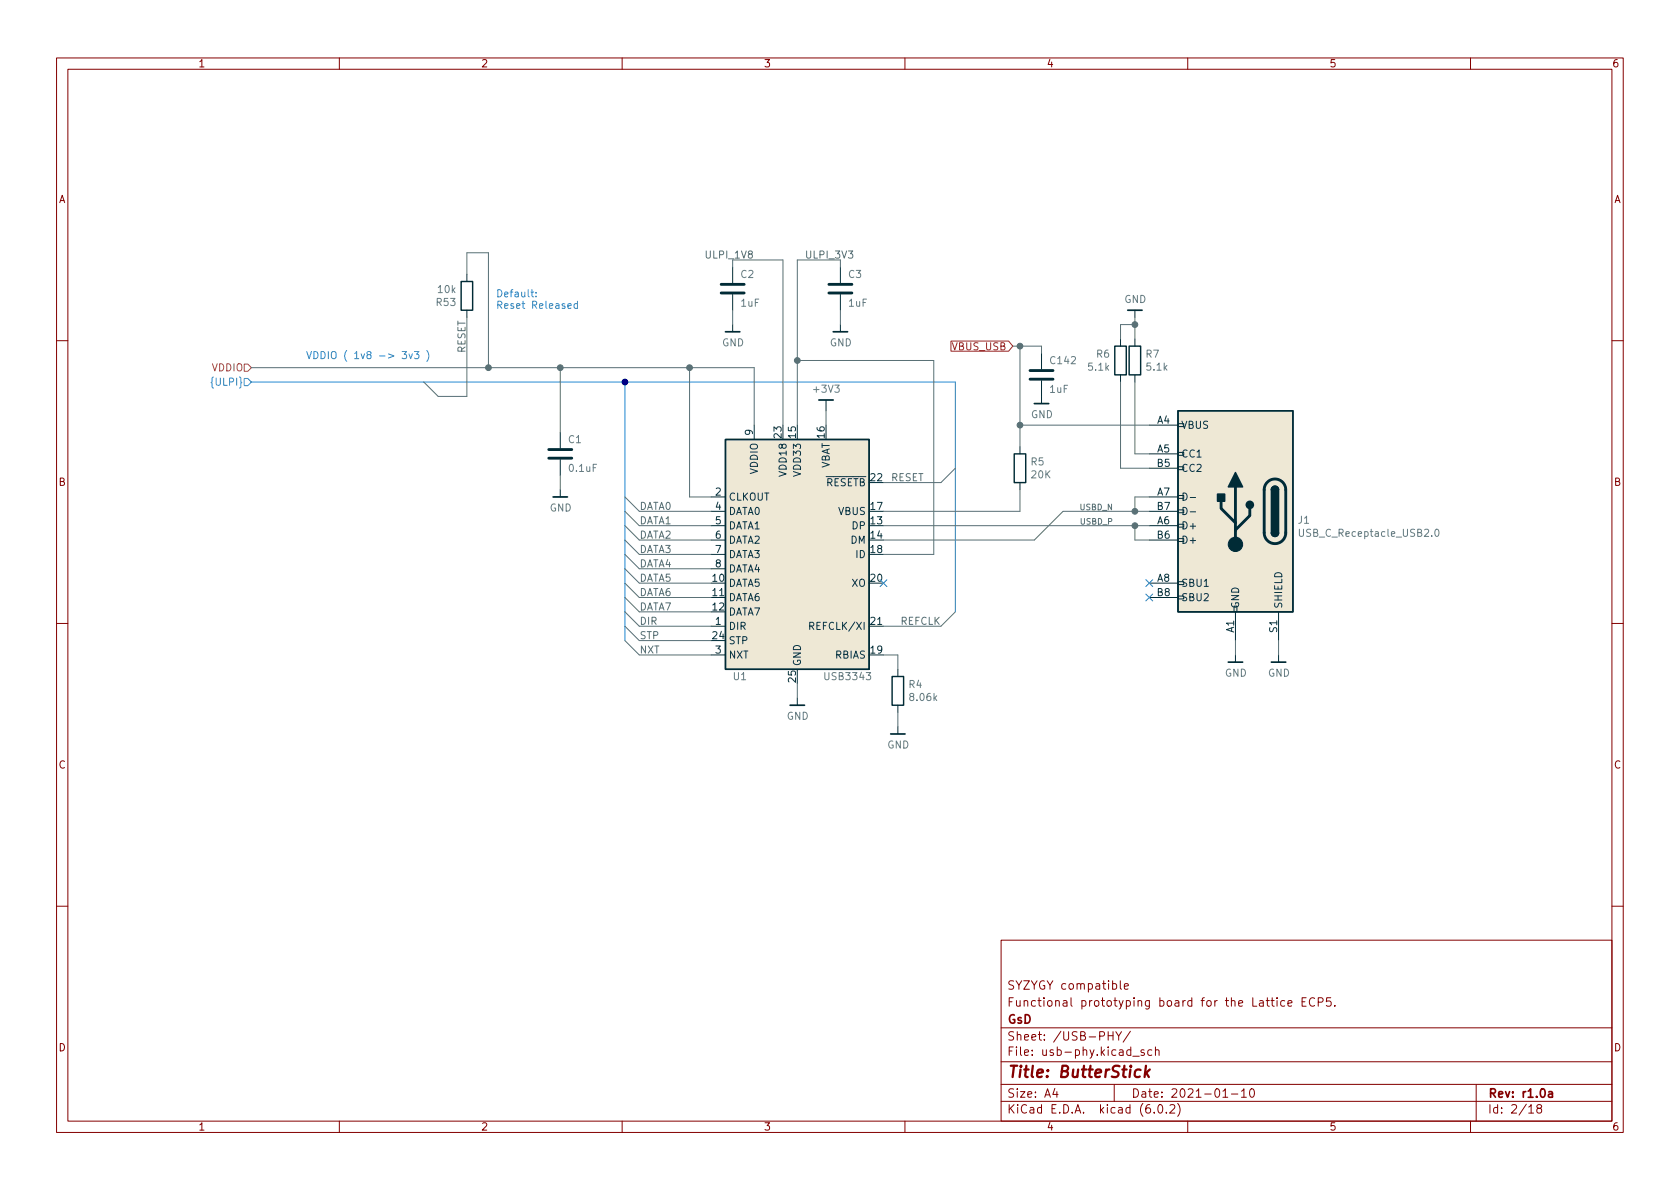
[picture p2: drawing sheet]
<svg xmlns="http://www.w3.org/2000/svg" width="297mm" height="210mm" viewBox="0 0 297 210" stroke-linecap="round" stroke-linejoin="round" font-family="sans-serif">
<g fill="none" stroke="#840000" stroke-width=".18">
<path d="M10 10.2h277v190.1h-277zM12 12.2h273v186.1h-273zM60 10.2v2M110 10.2v2M160 10.2v2M210 10.2v2M260 10.2v2M10 60.2h2M285 60.2h2M10 110.2h2M285 110.2h2M10 160.2h2"/>
<path d="M177 166.3h108v32h-108zM198.1 173.4v1.3l.2 .2M198.8 174.4l.7-.1-.1-.3-.4-.1-.2 .2 .1 .8h.5M224.7 176.9h.6M224.9 176.4v1.3l.4 .2M225.8 176.4v.2M225.8 176.9v1M227.1 177l-.4-.1-.3 .3v.4l.2 .3h.5M227.7 177.4l.7-.1v-.3l-.5-.1-.2 .2 .1 .8h.6M230.2 177.1h.5M230.9 176.4h-.7v1.5h.7M232.4 176.6a.6 .6 0 0 0-.7 0 .6 .6 0 0 0-.2 .7 .56 .56 0 0 0 .3 .6 .56 .56 0 0 0 .6-.1"/>
<path d="M233.1 177.2l.7-.1 .1-.2v-.3l-.3-.2h-.5v1.5M235.3 176.4h-.7l-.1 .7 .2-.1 .5 .1 .2 .2-.1 .5-.2 .1-.6-.1M236 177.8v.1M285 160.2h2M60 198.3v2M110 198.3v2M160 198.3v2M177 194.8h108M177 191.8h108M177 187.8h108M177 181.8h108M186.5 192.5l-.4 1h1"/>
<path d="M186.9 193v1M195.9 182.4v1.5M195.9 183.1h.9M196.8 182.4v1.5M197 191.8v3M197.3 182.4l.5 .8 .5-.8M197.8 183.2v.7M199.9 182.4l-1.3 1.9M200.3 186.8h1.1M202.3 185.7l-.4-.1-.2 .2 .1 .3 .5 .1v.4h-.6M203.6 185.7l-.4-.1-.3 .3v.4l.2 .3h.5M204.1 196.7v.1"/>
<path d="M204.3 185.8l.2-.2 .4 .1v.9M204.3 185.1v1.5M204.9 195.4l.2-.1a.81 .81 0 0 1 .6 .7 .81 .81 0 0 1-.3 .8h-.2a.81 .81 0 0 1-.6-.6 .81 .81 0 0 1 .3-.8zM206.2 196.7v.1M206.9 195.5l.5-.2 .2 .2 .1 .3-.9 1h.9M208.2 195.1a1.72 1.72 0 0 1 0 2.3M210 198.3v2M216.2 194h.9M217.7 193.5h1.2M219.5 193l.4-.5v1.5M219.5 194h.9M221.1 192.7l.2-.2a.81 .81 0 0 1 .6 .7 .81 .81 0 0 1-.3 .8h-.2a.81 .81 0 0 1-.3-1.3z"/>
<path d="M260 198.3v2M261 191.8v6.5M270.3 195.8l.4-.5v1.5M270.3 196.8h.9M272 196l-.3-.3 .1-.2 .2-.2 .4 .1 .2 .2-.1 .2-.6 .2-.2 .3 .1 .4 .2 .1h.3l.3-.3-.1-.4-.2-.1"/>
</g>
<path d="M273.8 193.1h.6l.1 .9M274.5 193.4l-.5 .1a.29 .29 0 0 0-.2 .2 .29 .29 0 0 0 .2 .3h.5" fill="none" stroke="#840000" stroke-width=".3"/>
<path d="M201.7 189.2a.66 .66 0 0 0-1 .3l-.1 .6 .2 .3 .1 .1 .6-.1M202.6 188.5l-.2 2M202.7 189.7l.4 .8M203.3 189.1l-.9 .8" fill="none" stroke="#840000" stroke-width=".4"/>
<g fill="none" stroke="#002b36" stroke-width=".18">
<path d="M82.5 48.5v1.3M82.5 54.9v1.2M129.5 47.2v2.8M129.5 52.1v2.8M129.5 57.4v1.3M148.6 47.2v2.8M148.6 52.1v2.8M148.6 57.4v1.3M198.1 59.9v1.3M200.7 54.9v1.2M200.7 59.9v1.3M99.1 76.4v2.8"/>
<path d="M133.3 75.2v2.5M146 70.7v1.9M180.3 79v1.3M184.1 62.5v2.8M184.1 67.3v4.1M198.1 66.3v1.3M200.7 66.3v1.3M203.2 75.2h5.1M99.1 81.3v2.8M99.1 86.6v1.3M125.7 93h2.6M125.7 87.9h2.6"/>
<path d="M125.7 95.5h2.6M125.7 90.4h2.6M125.7 98h2.6M180.3 85.3v1.3M203.2 80.3h5.1M203.2 93h5.1M203.2 87.9h5.1M203.2 82.8h5.1M203.2 95.5h5.1M203.2 90.4h5.1M208.3 95.2h1v.6h-1zM208.3 92.7h1v.5h-1z"/>
<path d="M208.3 90.2h1v.5h-1zM208.3 87.6h1v.5h-1zM125.7 105.7h2.6M125.7 110.7h2.6M125.7 115.8h2.6M125.7 100.6h2.6M153.7 110.7h2.5M158.7 118.4v1.2M203.2 103.1h5.1M203.2 105.7h5.1M218.4 108.2v5.1M218.4 115.8v1.3"/>
<path d="M226.1 108.2v5.1M226.1 115.8v1.3M141 123.4v1.3M158.7 124.7v1.3M158.7 128.5v1.3"/>
</g>
<path d="M128.3 58.7h2.5M147.3 58.7h2.6M199.4 54.9h2.5M144.8 70.7h2.5M182.9 71.4h2.5M97.8 87.9h2.5M217.2 117.1h2.5M224.8 117.1h2.5M139.7 124.7h2.5M157.5 129.8h2.5" fill="none" stroke="#002b36" stroke-width=".3"/>
<path d="M81.5 49.8h2.1v5.1h-2.1zM128.3 77.7h25.4v40.7h-25.4zM197.1 61.2h2v5.1h-2zM199.6 61.2h2.1v5.1h-2.1zM208.3 72.6h20.3v35.6h-20.3zM179.3 80.3h2.1v5h-2.1zM224.8 94.2a.64 .64 0 0 0 .6 .7 .64 .64 0 0 0 .7-.7M224.8 86.6a.64 .64 0 0 1 .6-.6 .64 .64 0 0 1 .7 .6M157.7 119.6h2.1v5.1h-2.1z" fill="none" stroke="#002b36" stroke-width=".25"/>
<path d="M127.5 51.8h4.1M127.5 50.3h4.1M146.6 51.8h4M146.6 50.3h4M97 79.5h4.1M182.1 67.1h4.1M182.1 65.5h4.1M97 81h4.1M215.9 88.6v1.3l2.5 2.6M218.4 86.1v10.2M221 89.9v1.3l-2.6 2.5M224.1 85.3a1.91 1.91 0 0 1 2.1-.5 1.91 1.91 0 0 1 1.1 1.8v7.6a1.91 1.91 0 0 1-1.9 1.9 1.91 1.91 0 0 1-1.9-1.9v-7.8l.2-.6z" fill="none" stroke="#002b36" stroke-width=".51"/>
<g fill="#eee8d5" stroke="#eee8d5" stroke-width=".18">
<path d="M208.3 72.6h20.3v35.6h-20.3z"/>
<path d="M128.3 77.7h25.4v40.7h-25.4z"/>
</g>
<g fill="#002b36" stroke="#002b36" stroke-width=".25">
<path d="M224.8 94.2h1.3a.64 .64 0 0 1-.7 .7 .64 .64 0 0 1-.6-.7z"/>
<path d="M224.8 86.6h1.3v7.6h-1.3z"/>
<path d="M225 86.2a.64 .64 0 0 1 .7-.2 .64 .64 0 0 1 .4 .6h-1.3z"/>
<path d="M218.4 83.6l1.3 2.5h-2.5z"/>
<path d="M215.3 87.4h1.2v1.2h-1.2z"/>
<circle cx="221" cy="89.3" r=".63"/>
</g>
<circle cx="218.4" cy="96.3" r="1.27" fill="#002b36" stroke="#002b36" stroke-width=".18"/>
<path d="M209.2 87.2a.64 .64 0 0 1 .7 .6 .64 .64 0 0 1-.7 .7zM209.2 89.7a.64 .64 0 0 1 .7 .7 .64 .64 0 0 1-.7 .6zM210.4 88h1M210.4 90.5h1M143.2 110.7l.6-.1 .1-.1-.1-.3-.6-.2v1.3" fill="none" stroke="#073642" stroke-width=".18"/>
<path d="M229.7 93.6v1l.3 .3 .3-.1 .2-.2v-1M253.8 93.7l.2-.1a.68 .68 0 0 1 .4 .6 .68 .68 0 0 1-.4 .7l-.2-.2-.1-.3z" fill="none" stroke="#657b83" stroke-width=".18"/>
<path d="M43.2 64.4h.6l.6 .6-.6 .7h-.6z" fill="none" stroke="#859900" stroke-width=".18"/>
<g fill="none" stroke="#268bd2" stroke-width=".18">
<path d="M93.9 51.6h.5M94.1 51.2v1.1l.3 .2M94.8 52.4v.1M94.8 51.7v.1M100.4 54.1l.6-.1v-.2l-.4-.1-.2 .2 .1 .6h.5M102.1 53.8l-.4-.1-.2 .2 .1 .6h.5M102.1 53.3v1.2M43.2 66.9h.6l.6 .7-.6 .6h-.6zM44.4 67.6h124.5v40.6M54.2 62.2l.5 1.2 .4-1.2M55.5 62.2a.64 .64 0 0 1 .7 .6 .64 .64 0 0 1-.7 .6zM56.8 62.2a.64 .64 0 0 1 .7 .6 .64 .64 0 0 1-.7 .6z"/>
<path d="M58 62.2v1.2M58.6 62.3l.3-.1a.43 .43 0 0 1 .5 .4v.4a.42 .42 0 0 1-.4 .4 .42 .42 0 0 1-.4-.4zM110.5 67.6v45.7M155.6 102.5l1.2 1.2M156.8 102.5l-1.2 1.2M202.6 105l1.2 1.3M202.6 102.5l1.2 1.2M203.8 105l-1.2 1.3M203.8 102.5l-1.2 1.2"/>
</g>
<path d="M168.1 60.3h10.2l.8 .9-.8 .9h-10.2z" fill="none" stroke="#9f2523" stroke-width=".18"/>
<g fill="none" stroke="#586e75" stroke-width=".18">
<path d="M82.5 48.5v-3.8h3.9v20.3M82.5 56.1v14h-5l-2.6-2.5M129.5 47.2v-1.2h8.9v29.2M129.5 54.9v2.5M148.6 47.2v-1.2h-7.6v29.2M148.6 54.9v2.5M200.7 57.4h-2.6v2.5M200.7 56.1v3.8M44.4 65h88.9v10.2M99.1 65v11.4M121.9 65v22.9h3.8M141 63.7h24.1v34.3h-8.9"/>
<path d="M146 72.6v2.6M179.1 61.2h5v1.3M180.3 61.2v17.8M180.3 75.2h22.9M198.1 67.6v15.2h5.1M200.7 67.6v12.7h2.5M99.1 84.1v2.5M110.5 93l2.5 2.5h12.7M110.5 95.5l2.5 2.5h12.7M110.5 90.4l2.5 2.6h12.7M110.5 87.9l2.5 2.5h12.7M110.5 98l2.5 2.6h12.7"/>
<path d="M156.2 93h47M168.9 82.8l-2.5 2.5h-10.2M180.3 86.6v3.8h-24.1M200.7 93v2.5h2.5M203.2 90.4h-15.2l-5.1 5.1h-26.7M203.2 87.9h-2.5v2.5M110.5 108.2l2.5 2.5h12.7M110.5 110.7l2.5 2.6h12.7M110.5 113.3l2.5 2.5h12.7M110.5 100.6l2.5 2.5h12.7M110.5 103.1l2.5 2.6h12.7M110.5 105.7l2.5 2.5h12.7"/>
<path d="M156.2 115.8h2.5v2.6M168.9 108.2l-2.5 2.5h-10.2M218.4 113.3v2.5M226.1 113.3v2.5M141 120.9v2.5M158.7 126v2.5"/>
</g>
<g fill="#586e75" stroke="#586e75" stroke-width=".18">
<circle cx="200.7" cy="90.4" r=".51"/>
<circle cx="200.7" cy="93" r=".51"/>
<circle cx="180.3" cy="75.2" r=".51"/>
<circle cx="180.3" cy="61.2" r=".51"/>
<circle cx="121.9" cy="65" r=".51"/>
<circle cx="141" cy="63.7" r=".51"/>
<circle cx="86.4" cy="65" r=".51"/>
<circle cx="99.1" cy="65" r=".51"/>
<circle cx="200.7" cy="57.4" r=".51"/>
</g>
<circle cx="110.5" cy="67.6" r=".51" fill="#000084" stroke="#000084" stroke-width=".18"/>
<text font-size="2.8" fill="#840000" x="178" y="190.6">Title: ButterStick</text>
<g font-size="2.1" fill="#840000">
<text x="178" y="178">Functional prototyping board for the Lattice ECP5.</text>
<text x="178" y="175">SYZYGY compatible</text>
<text x="178" y="184">Sheet: /USB-PHY/</text>
<text x="178" y="181">GsD</text>
<text x="178" y="186.7">File: usb-phy.kicad_sch</text>
<text x="178" y="196.9">KiCad E.D.A. kicad (6.0.2)</text>
<text x="178" y="194.1">Size: A4</text>
<text x="200" y="194.1">Date: 2021-01-10</text>
<text x="263" y="194.1">Rev: r1.0a</text>
<text x="263" y="196.9">Id: 2/18</text>
</g>
<g font-size="1.8" fill="#840000">
<text x="35" y="11.9">1</text>
<text x="85" y="11.9">2</text>
<text x="135" y="11.9">3</text>
<text x="185" y="11.9">4</text>
<text x="235" y="11.9">5</text>
<text x="285" y="11.9">6</text>
<text x="10.3" y="35.9">A</text>
<text x="285.3" y="35.9">A</text>
<text x="10.3" y="85.9">B</text>
<text x="285.3" y="85.9">B</text>
<text x="10.3" y="135.9">C</text>
<text x="285.3" y="135.9">C</text>
<text x="10.3" y="185.9">D</text>
<text x="285.3" y="185.9">D</text>
<text x="35" y="199.9">1</text>
<text x="85" y="199.9">2</text>
<text x="135" y="199.9">3</text>
<text x="185" y="199.9">4</text>
<text x="235" y="199.9">5</text>
<text x="285" y="199.9">6</text>
</g>
<g font-size="1.8" fill="#586e75">
<text x="125.2" y="45.7">ULPI_1V8</text>
<text x="142.2" y="45.7">ULPI_3V3</text>
<text x="82.3" y="62.5" transform="rotate(-90 82.3 62.5)">RESET</text>
<text x="157.5" y="85.1">RESET</text>
<text x="113" y="92.7">DATA1</text>
<text x="113" y="90.2">DATA0</text>
<text x="113" y="95.2">DATA2</text>
<text x="113" y="97.8">DATA3</text>
<text x="113" y="100.3">DATA4</text>
<text x="113" y="105.4">DATA6</text>
<text x="113" y="102.9">DATA5</text>
<text x="113" y="107.9">DATA7</text>
<text x="113" y="113">STP</text>
<text x="113" y="110.5">DIR</text>
<text x="159.2" y="110.5">REFCLK</text>
<text x="113" y="115.6">NXT</text>
</g>
<g font-size="1.8" fill="#657b83">
<text x="77.5" y="51.8">10k</text>
<text x="131" y="49.1">C2</text>
<text x="150" y="49.1">C3</text>
<text x="198.8" y="53.6">GND</text>
<text x="77.2" y="54.1">R53</text>
<text x="131" y="54.2">1uF</text>
<text x="150.1" y="54.2">1uF</text>
<text x="127.7" y="61.2">GND</text>
<text x="146.7" y="61.2">GND</text>
<text x="185.8" y="64.4">C142</text>
<text x="192.5" y="65.5">5.1k</text>
<text x="193.9" y="63.2">R6</text>
<text x="202.6" y="63.2">R7</text>
<text x="202.8" y="65.5">5.1k</text>
<text x="144" y="69.4">+3V3</text>
<text x="185.7" y="69.5">1uF</text>
<text x="182.3" y="73.9">GND</text>
<text x="100.5" y="78.4">C1</text>
<text x="100.7" y="83.4">0.1uF</text>
<text x="182.3" y="82.3">R5</text>
<text x="182.4" y="84.6">20K</text>
<text x="97.2" y="90.4">GND</text>
<text x="229.5" y="92.6">J1</text>
<text x="230.3" y="94.9">USB_C_Receptacle_USB2.0</text>
<text x="216.6" y="119.7">GND</text>
<text x="224.2" y="119.7">GND</text>
<text x="129.7" y="120.3">U1</text>
<text x="146" y="120.3">USB3343</text>
<text x="160.7" y="121.7">R4</text>
<text x="161" y="123.9">8.06k</text>
<text x="139.1" y="127.3">GND</text>
<text x="156.9" y="132.4">GND</text>
</g>
<g font-size="1.8" fill="#268bd2">
<text x="87.6" y="52.6">Default:</text>
<text x="87.6" y="54.6">Reset Released</text>
<text x="59.4" y="63.5">VDDIO ( 1v8 -&gt; 3v3 )</text>
<text x="37.7" y="68.2">{ULPI}</text>
</g>
<text font-size="1.8" fill="#859900" x="37.5" y="65.7">VDDIO</text>
<text font-size="1.8" fill="#9f2523" x="168.4" y="61.9">VBUS_USB</text>
<g font-size="1.8" fill="#073642">
<text x="133.1" y="76.9" transform="rotate(-90 133.1 76.9)">9</text>
<text x="138.2" y="77.4" transform="rotate(-90 138.2 77.4)">23</text>
<text x="140.7" y="77.4" transform="rotate(-90 140.7 77.4)">15</text>
<text x="145.8" y="77.4" transform="rotate(-90 145.8 77.4)">16</text>
<text x="204.6" y="74.9">A4</text>
<text x="208.8" y="75.8">VBUS</text>
<text x="134" y="83.8" transform="rotate(-90 134 83.8)">VDDIO</text>
<text x="139.1" y="83.9" transform="rotate(-90 139.1 83.9)">VDD18</text>
<text x="141.6" y="83.9" transform="rotate(-90 141.6 83.9)">VDD33</text>
<text x="146.7" y="83" transform="rotate(-90 146.7 83)">VBAT</text>
<text x="204.6" y="80">A5</text>
<text x="204.6" y="82.5">B5</text>
<text x="208.8" y="80.9">CC1</text>
<text x="208.8" y="83.4">CC2</text>
<text x="126.5" y="87.6">2</text>
<text x="128.8" y="88.5">CLKOUT</text>
<text x="144.6" y="86">~{RESETB}</text>
<text x="154" y="85.1">22</text>
<text x="204.6" y="87.6">A7</text>
<text x="126.5" y="90.2">4</text>
<text x="126.5" y="92.7">5</text>
<text x="126.5" y="95.2">6</text>
<text x="128.8" y="91.1">DATA0</text>
<text x="128.8" y="93.6">DATA1</text>
<text x="148.2" y="91.1">VBUS</text>
<text x="150.7" y="93.6">DP</text>
<text x="154" y="92.7">13</text>
<text x="154" y="95.2">14</text>
<text x="154" y="90.2">17</text>
<text x="204.6" y="92.7">A6</text>
<text x="204.6" y="95.2">B6</text>
<text x="204.6" y="90.2">B7</text>
<text x="208.8" y="93.6">D+</text>
<text x="126.5" y="97.8">7</text>
<text x="126.5" y="100.3">8</text>
<text x="128.8" y="96.1">DATA2</text>
<text x="128.8" y="98.7">DATA3</text>
<text x="128.8" y="101.2">DATA4</text>
<text x="150.4" y="96.1">DM</text>
<text x="151.4" y="98.7">ID</text>
<text x="154" y="97.8">18</text>
<text x="208.8" y="96.1">D+</text>
<text x="126" y="102.9">10</text>
<text x="126" y="105.4">11</text>
<text x="126" y="107.9">12</text>
<text x="128.8" y="103.8">DATA5</text>
<text x="128.8" y="106.3">DATA6</text>
<text x="150.6" y="103.8">XO</text>
<text x="154" y="102.9">20</text>
<text x="204.6" y="102.9">A8</text>
<text x="204.6" y="105.4">B8</text>
<text x="208.8" y="103.8">SBU1</text>
<text x="208.8" y="106.3">SBU2</text>
<text x="219.1" y="107.7" transform="rotate(-90 219.1 107.7)">GND</text>
<text x="226.7" y="107.7" transform="rotate(-90 226.7 107.7)">SHIELD</text>
<text x="126" y="113">24</text>
<text x="126.5" y="110.5">1</text>
<text x="128.8" y="111.4">DIR</text>
<text x="128.8" y="108.8">DATA7</text>
<text x="128.8" y="113.9">STP</text>
<text x="143.8" y="111.4">REFCLK/XI</text>
<text x="154" y="110.5">21</text>
<text x="218.2" y="111.9" transform="rotate(-90 218.2 111.9)">A1</text>
<text x="225.8" y="111.8" transform="rotate(-90 225.8 111.8)">S1</text>
<text x="126.5" y="115.6">3</text>
<text x="128.8" y="116.5">NXT</text>
<text x="141.6" y="117.9" transform="rotate(-90 141.6 117.9)">GND</text>
<text x="147.7" y="116.5">RBIAS</text>
<text x="154" y="115.6">19</text>
<text x="140.7" y="120.6" transform="rotate(-90 140.7 120.6)">25</text>
</g>
<g font-size="1.4" fill="#586e75">
<text x="191" y="90.2">USBD_N</text>
<text x="191.1" y="92.8">USBD_P</text>
</g>
</svg>
